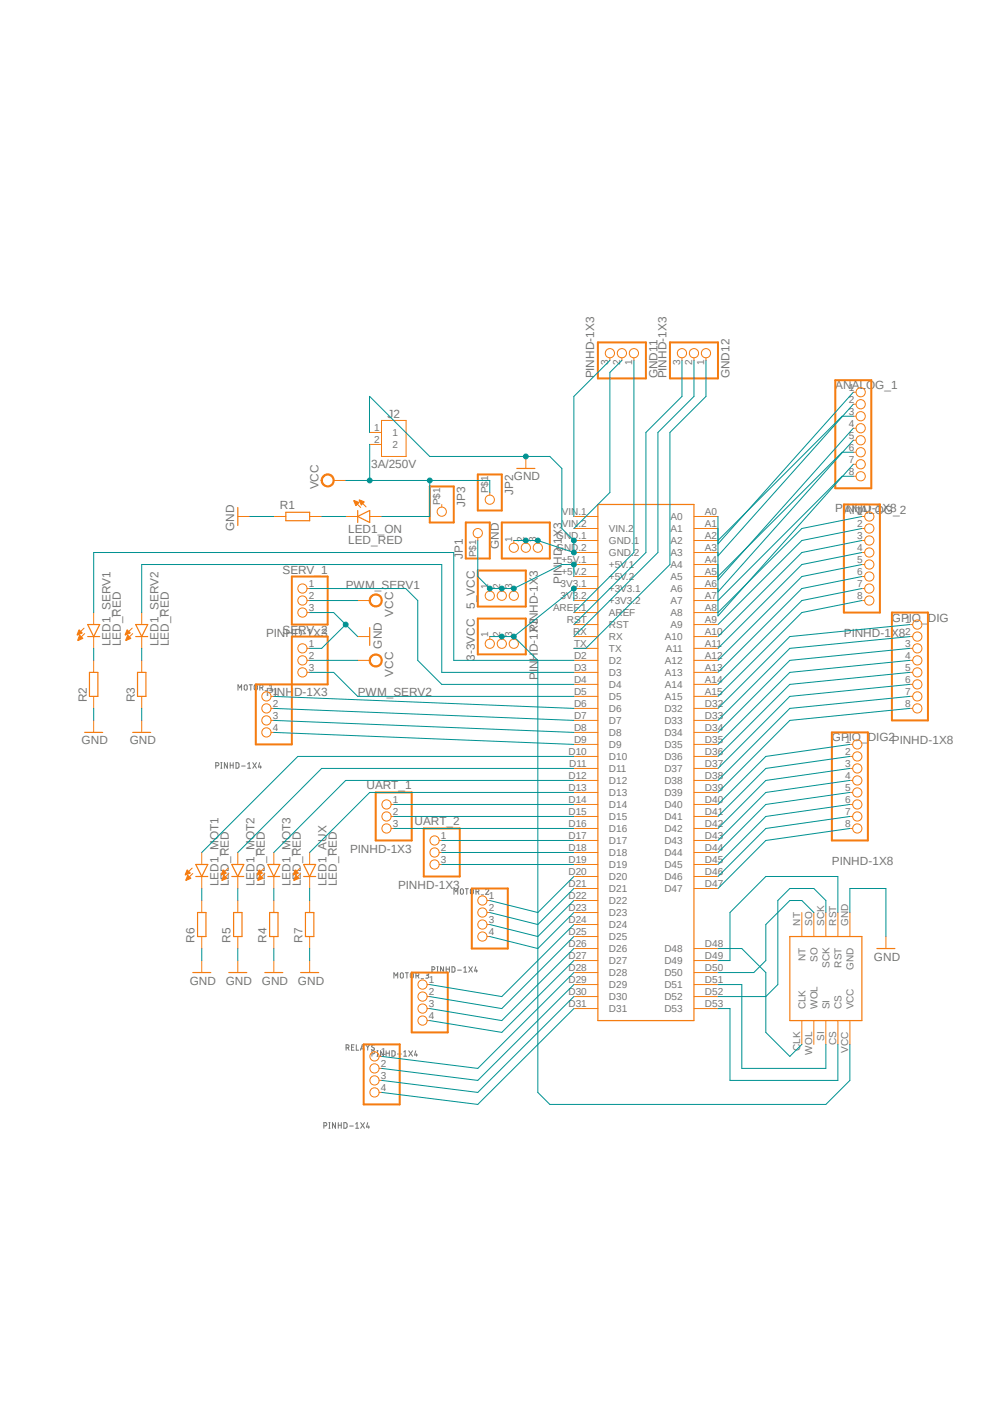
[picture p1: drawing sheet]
<svg xmlns="http://www.w3.org/2000/svg" width="210mm" height="297mm" viewBox="0 0 210 297" stroke-linecap="round" stroke-linejoin="round" font-family="sans-serif">
<path d="M15.7 66.2l186.9 173.1M202.6 66.2l-186.9 173.1" fill="none" stroke="#fff" stroke-width=".21"/>
<g fill="none" stroke="#757575" stroke-width=".21">
<path d="M50.3 146v-1.1l.4 .6 .4-.6v1.1M51.7 145l.3-.1 .2 .1v.8a.31 .31 0 0 1-.3 .2 .31 .31 0 0 1-.3-.3zM52.7 144.9h.7M53 144.9v1.1M53.8 145l.3-.1 .3 .1v.8a.34 .34 0 0 1-.4 .2 .34 .34 0 0 1-.2-.3zM54.9 145.5h.4a.32 .32 0 0 0 .3-.3 .32 .32 0 0 0-.3-.3h-.4v1.1M55.4 145.5l.2 .5M56 146.1h.6M57 145.1l.4-.2v1.1M57 146h.7M45.6 162h.4a.34 .34 0 0 0 .3-.3 .34 .34 0 0 0-.3-.4h-.4v1.2M46.7 161.3h.2"/>
<path d="M46.7 162.5h.2M46.8 161.3v1.2M48.1 161.3v1.2l-.6-1.2v1.2M48.7 161.3v1.2M48.7 161.9h.6M49.3 161.3v1.2M49.9 161.3l.6 .2v.7l-.1 .3h-.5zM51.1 162.1h.8M52.4 162.5h.6M52.4 161.6l.3-.3v1.2M53.5 161.3l.7 1.2M54.2 161.3l-.7 1.2"/>
<path d="M54.9 161.3l-.2 1h.6M55.1 162v.5M96 189.2v-1.2l.4 .6 .4-.6v1.2M97.5 188a.34 .34 0 0 1 .5 .3v.5a.32 .32 0 0 1-.3 .4 .32 .32 0 0 1-.3-.4zM98.4 188h.7M98.7 188v1.2M99.7 188a.32 .32 0 0 1 .4 .3v.5a.32 .32 0 0 1-.3 .4 .32 .32 0 0 1-.3-.4zM100.7 188.6h.4a.31 .31 0 0 0 .2-.3 .31 .31 0 0 0-.3-.3h-.3v1.2M101 188.6l.3 .6M101.8 189.3h.5M102.7 188.3l.4-.3 .2 .2v.2l-.6 .8h.7M83.3 206.9v-1.1l.4 .6 .4-.6v1.1"/>
<path d="M84.8 205.8h.3l.2 .3v.7l-.3 .1-.3-.3v-.5zM85.7 205.8h.7M86.1 205.8v1.1M87 205.8h.3l.1 .3v.7l-.3 .1-.3-.3v-.5zM88 206.4h.5l.1-.3-.1-.3h-.5v1.1M88.3 206.4l.3 .5M89.1 207.1h.5M90 205.8l.7 .2-.1 .2-.4 .1M90.3 206.3a.32 .32 0 0 1 .4 .3 .32 .32 0 0 1-.4 .3h-.3M91.4 205.1h.3a.32 .32 0 0 0 .3-.3 .32 .32 0 0 0-.3-.3h-.3v1.2M92.4 204.5h.3M92.4 205.7h.3"/>
<path d="M92.5 204.5v1.2M93.8 204.5v1.2l-.6-1.2v1.2M94.4 204.5v1.2M94.4 205h.6M95 204.5v1.2M95.6 204.5l.6 .2-.1 .9-.5 .1zM96.8 205.2h.8M98.1 205.7h.6M98.1 204.8l.3-.3v1.2M99.1 204.5l.8 1.2M99.9 204.5l-.8 1.2M100.6 204.5l-.2 .9h.6"/>
<path d="M100.8 205.1v.6M68.5 238.2l.5-.1 .1-.3-.1-.3h-.5v1.2M69.6 237.5h.2M69.6 238.7h.2M69.7 237.5v1.2M71 237.5v1.2l-.7-1.2v1.2M71.5 237.5v1.2M71.5 238h.7M72.2 237.5v1.2M72.7 237.5l.7 .2v.6l-.2 .3-.5 .1zM73.2 221.7h.3a.32 .32 0 0 0 .3-.4 .32 .32 0 0 0-.3-.3h-.3v1.2M73.6 221.7l.2 .5"/>
<path d="M74 238.2h.7M74.3 221.5h.5M74.9 221h-.6v1.2h.6M75.2 238.7h.7M75.2 237.8l.3-.3v1.2M75.4 221v1.2h.5M76.2 222.2l.4-1.2 .4 1.2M76.3 237.5l.8 1.2M76.3 221.9h.6M77.1 237.5l-.8 1.2M77.4 221l.4 .6M77.8 237.5l-.3 .9h.6"/>
<path d="M77.8 221.6v.6M78 238.2v.5M78.1 221l-.3 .6M78.7 222.9h.4a.31 .31 0 0 0 .2-.4 .31 .31 0 0 0-.3-.2h-.3v1.1M79.1 221.1l-.4-.1-.1 .3 .6 .5v.2l-.3 .2-.4-.2M79.7 222.3h.3M79.7 223.4h.3M79.8 222.3v1.1M81.1 222.3v1.1l-.6-1.1v1.1M81.7 222.3v1.1M81.7 222.8h.6M82.3 222.3v1.1"/>
<path d="M82.9 222.3l.6 .1 .1 .7-.2 .3h-.5zM84.1 223h.8M85.4 223.4h.6M85.4 222.5l.3-.2v1.1M86.4 222.3l.8 1.1M87.2 222.3l-.8 1.1M87.9 222.3l-.2 .9h.6M88.1 222.9v.5"/>
</g>
<g fill="none" stroke="#f57c10" stroke-width=".21">
<path d="M73.1 109.3h2.5M74.9 106l1.4 1.4M76 105.8l1.4 1.4M78.2 109.3h2.5M121.4 109.3h5M121.4 111.8h5M121.4 114.3h5M121.4 116.9h5M121.4 119.4h5M146.8 109.3h5M146.8 111.8h5M146.8 114.3h5"/>
<path d="M146.8 116.9h5M146.8 119.4h5M121.4 122h5M121.4 124.5h5M121.4 127h5M121.4 129.6h5M121.4 132.1h5M121.4 134.7h5M121.4 137.2h5M121.4 139.7h5M146.8 122h5M146.8 124.5h5"/>
<path d="M146.8 127h5M146.8 129.6h5M146.8 132.1h5M146.8 134.7h5M146.8 137.2h5M146.8 139.7h5M121.4 142.2h5M121.4 144.8h5M121.4 147.3h5M121.4 149.9h5M121.4 152.4h5M121.4 154.9h5"/>
<path d="M121.4 157.5h5M146.8 142.2h5M146.8 144.8h5M146.8 147.3h5M146.8 149.9h5M146.8 152.4h5M146.8 154.9h5M146.8 157.5h5M121.4 160h5M121.4 162.6h5M121.4 165.1h5M121.4 167.6h5"/>
<path d="M121.4 170.2h5M121.4 172.7h5M121.4 175.3h5M121.4 177.8h5M146.8 160h5M146.8 162.6h5M146.8 165.1h5M146.8 167.6h5M146.8 170.2h5M146.8 172.7h5M146.8 175.3h5M146.8 177.8h5"/>
<path d="M121.4 180.3h5M121.4 182.9h5M121.4 185.4h5M121.4 188h5M121.4 190.5h5M121.4 193h5M121.4 195.6h5M121.4 198.1h5M146.8 180.3h5M146.8 182.9h5M146.8 185.4h5M146.8 188h5"/>
<path d="M169.6 193v5.1M172.1 193v5.1M174.7 193v5.1M177.2 193v5.1M179.7 193v5.1M121.4 200.7h5M121.4 203.2h5M121.4 205.7h5M121.4 208.3h5M121.4 210.8h5M121.4 213.4h5M146.8 200.7h5"/>
<path d="M146.8 203.2h5M146.8 205.7h5M146.8 208.3h5M146.8 210.8h5M146.8 213.4h5M169.6 215.9v5M172.1 215.9v5M174.7 215.9v5M177.2 215.9v5M179.7 215.9v5"/>
</g>
<path d="M75.6 109.3l2.6-1.3v2.5zM75.6 108v2.5M126.4 106.7h20.4v109.2h-20.4zM167 198.1h15.3v17.8h-15.3z" fill="none" stroke="#f57c10" stroke-width=".25"/>
<path d="M75.9 105.8l1.1 .4-.6 .6z" fill-rule="evenodd" fill="#f57c10"/>
<path d="M75.9 105.8l1.1 .4-.6 .6z" fill="none" stroke="#f57c10" stroke-width=".21"/>
<path d="M74.8 105.9l1.1 .4-.6 .7z" fill-rule="evenodd" fill="#f57c10"/>
<path d="M111.2 96.6v2.5M57.9 109.3h2.6M65.5 109.3h2.5M74.8 105.9l1.1 .4-.6 .7zM187.4 198.1v2.6" fill="none" stroke="#f57c10" stroke-width=".21"/>
<path d="M109.3 99.1h3.8M60.5 108.4h5v1.8h-5zM185.5 200.7h3.8" fill="none" stroke="#f57c10" stroke-width=".25"/>
<path d="M68.2 100.8a1.39 1.39 0 0 1 2.3 .1 1.39 1.39 0 0 1-.8 2.1 1.39 1.39 0 0 1-1.8-1.4h.3a1.15 1.15 0 0 1 1.5-1.1 1.15 1.15 0 0 1 .4 1.9 1.15 1.15 0 0 1-1.9-.4v-.4h-.3z" fill-rule="evenodd" fill="#f57c10"/>
<g fill="none" stroke="#f57c10" stroke-width=".21">
<path d="M68.2 100.8a1.39 1.39 0 0 1 2.3 .1 1.39 1.39 0 0 1-.8 2.1 1.39 1.39 0 0 1-1.8-1.4h.3a1.15 1.15 0 0 1 1.5-1.1 1.15 1.15 0 0 1 .4 1.9 1.15 1.15 0 0 1-1.9-.4v-.4h-.3zM70.6 101.6h2.5M57.3 147.3h.6M57.3 149.9h.6M57.3 152.4h.6M57.3 154.9h.6M103 190.5h.6M103 193h.6M103 195.6h.6M103 198.1h.6M90.3 208.3h.6M90.3 210.8h.6"/>
<path d="M90.3 213.4h.6M90.3 215.9h.6"/>
<circle cx="56.3" cy="149.9" r=".98"/>
<circle cx="56.3" cy="147.3" r=".98"/>
<circle cx="56.3" cy="152.4" r=".98"/>
<circle cx="56.3" cy="154.9" r=".98"/>
<circle cx="102" cy="195.6" r=".98"/>
<circle cx="102" cy="190.5" r=".98"/>
<circle cx="102" cy="198.1" r=".98"/>
<circle cx="102" cy="193" r=".98"/>
<circle cx="89.4" cy="210.8" r=".98"/>
<circle cx="89.4" cy="215.9" r=".98"/>
<circle cx="89.4" cy="208.3" r=".98"/>
<circle cx="89.4" cy="213.4" r=".98"/>
</g>
<path d="M54.1 144.8h7.6v12.7h-7.6zM99.8 188h7.6v12.7h-7.6zM87.1 205.7h7.6v12.7h-7.6z" fill="none" stroke="#f57c10" stroke-width=".42"/>
<path d="M78.4 126.1a1.4 1.4 0 0 1 2.2 .2 1.4 1.4 0 0 1-.7 2.1 1.4 1.4 0 0 1-1.8-1.4h.2a1.15 1.15 0 0 1 1.6-1.1 1.15 1.15 0 0 1 .4 1.9 1.15 1.15 0 0 1-1.9-.4l-.1-.4h-.2z" fill-rule="evenodd" fill="#f57c10"/>
<path d="M50.3 109.3h2.5M17.8 132.9l-1.4 1.4M17.9 134l-1.4 1.4M19.8 129.6v2.5M19.8 134.7v2.5M75.6 127h2.6M75.6 134.7h2.6M78.4 126.1a1.4 1.4 0 0 1 2.2 .2 1.4 1.4 0 0 1-.7 2.1 1.4 1.4 0 0 1-1.8-1.4h.2a1.15 1.15 0 0 1 1.6-1.1 1.15 1.15 0 0 1 .4 1.9 1.15 1.15 0 0 1-1.9-.4l-.1-.4h-.2z" fill="none" stroke="#f57c10" stroke-width=".21"/>
<path d="M50.3 107.4v3.8M18.5 132.1h2.6l-1.3 2.6zM18.5 134.7h2.6M78.2 132.8v3.7" fill="none" stroke="#f57c10" stroke-width=".25"/>
<path d="M16.7 133.2l.7 .7-1 .5z" fill-rule="evenodd" fill="#f57c10"/>
<path d="M16.7 133.2l.7 .7-1 .5z" fill="none" stroke="#f57c10" stroke-width=".21"/>
<path d="M16.8 134.4l.7 .6-1 .5z" fill-rule="evenodd" fill="#f57c10"/>
<path d="M16.8 134.4l.7 .6-1 .5zM19.8 139.7v2.5M27.9 132.9l-1.4 1.4M28.1 134l-1.4 1.4M30 129.6v2.5M30 134.7v2.5M19.8 147.3v2.6M19.8 152.4v2.5" fill="none" stroke="#f57c10" stroke-width=".21"/>
<path d="M28.7 132.1h2.5l-1.2 2.6zM28.7 134.7h2.5M17.9 154.9h3.8M18.9 142.2h1.8v5.1h-1.8z" fill="none" stroke="#f57c10" stroke-width=".25"/>
<path d="M26.9 133.2l.7 .7-1.1 .5z" fill-rule="evenodd" fill="#f57c10"/>
<path d="M26.9 133.2l.7 .7-1.1 .5z" fill="none" stroke="#f57c10" stroke-width=".21"/>
<path d="M27 134.4l.7 .6-1.1 .5z" fill-rule="evenodd" fill="#f57c10"/>
<path d="M27 134.4l.7 .6-1.1 .5zM30 139.7v2.5M30 147.3v2.6M30 152.4v2.5M55.9 183.6l-1.4 1.4M56 184.8l-1.4 1.4M57.9 180.3v2.6M57.9 185.4v2.6" fill="none" stroke="#f57c10" stroke-width=".21"/>
<path d="M28.1 154.9h3.8M29.1 142.2h1.8v5.1h-1.8zM56.6 182.9h2.6l-1.3 2.5zM56.6 185.4h2.6" fill="none" stroke="#f57c10" stroke-width=".25"/>
<path d="M54.8 184l.7 .7-1.1 .4v-.1z" fill-rule="evenodd" fill="#f57c10"/>
<path d="M54.8 184l.7 .7-1.1 .4v-.1z" fill="none" stroke="#f57c10" stroke-width=".21"/>
<path d="M54.9 185.2l.7 .6-1 .5-.1-.1z" fill-rule="evenodd" fill="#f57c10"/>
<path d="M48.3 183.6l-1.4 1.4M48.4 184.8l-1.4 1.4M50.3 180.3v2.6M50.3 185.4v2.6M54.9 185.2l.7 .6-1 .5-.1-.1zM57.9 190.5v2.5M57.9 198.1v2.6M57.9 203.2v2.5" fill="none" stroke="#f57c10" stroke-width=".21"/>
<path d="M49 182.9h2.6l-1.3 2.5zM49 185.4h2.6M57 193h1.8v5.1h-1.8zM56 205.7h3.8" fill="none" stroke="#f57c10" stroke-width=".25"/>
<path d="M47.2 184l.7 .7-1.1 .4z" fill-rule="evenodd" fill="#f57c10"/>
<path d="M47.2 184l.7 .7-1.1 .4z" fill="none" stroke="#f57c10" stroke-width=".21"/>
<path d="M47.3 185.2l.7 .6-1.1 .5z" fill-rule="evenodd" fill="#f57c10"/>
<path d="M40.6 183.6l-1.4 1.4M40.8 184.8l-1.4 1.4M42.7 180.3v2.6M42.7 185.4v2.6M47.3 185.2l.7 .6-1.1 .5zM50.3 190.5v2.5M50.3 198.1v2.6M50.3 203.2v2.5" fill="none" stroke="#f57c10" stroke-width=".21"/>
<path d="M41.4 182.9h2.5l-1.2 2.5zM41.4 185.4h2.5M49.4 193h1.8v5.1h-1.8zM48.4 205.7h3.8" fill="none" stroke="#f57c10" stroke-width=".25"/>
<path d="M39.6 184l.7 .7-1.1 .4z" fill-rule="evenodd" fill="#f57c10"/>
<path d="M39.6 184l.7 .7-1.1 .4z" fill="none" stroke="#f57c10" stroke-width=".21"/>
<path d="M39.7 185.2l.7 .6-1.1 .5z" fill-rule="evenodd" fill="#f57c10"/>
<path d="M39.7 185.2l.7 .6-1.1 .5zM42.7 190.5v2.5M42.7 198.1v2.6M63.5 183.6l-1.4 1.4M63.6 184.8l-1.4 1.4M65.5 180.3v2.6M65.5 185.4v2.6M42.7 203.2v2.5" fill="none" stroke="#f57c10" stroke-width=".21"/>
<path d="M41.8 193h1.8v5.1h-1.8zM64.2 182.9h2.6l-1.3 2.5zM64.2 185.4h2.6M40.8 205.7h3.8" fill="none" stroke="#f57c10" stroke-width=".25"/>
<path d="M62.4 184l.7 .7-1 .4-.1-.1z" fill-rule="evenodd" fill="#f57c10"/>
<path d="M62.4 184l.7 .7-1 .4-.1-.1z" fill="none" stroke="#f57c10" stroke-width=".21"/>
<path d="M62.6 185.2l.6 .6-1 .5-.1-.1z" fill-rule="evenodd" fill="#f57c10"/>
<g fill="none" stroke="#f57c10" stroke-width=".21">
<path d="M64.9 124.5h.6M64.9 127h.6M64.9 129.6h.6M64.9 137.2h.6M64.9 139.7h.6M64.9 142.2h.6M62.6 185.2l.6 .6-1 .5-.1-.1zM65.5 190.5v2.5M65.5 198.1v2.6M65.5 203.2v2.5M80.2 223.5h.5M80.2 226h.5"/>
<path d="M80.2 228.6h.5M80.2 231.1h.5"/>
<circle cx="64" cy="129.6" r=".98"/>
<circle cx="64" cy="137.2" r=".98"/>
<circle cx="64" cy="124.5" r=".98"/>
<circle cx="64" cy="139.7" r=".98"/>
<circle cx="64" cy="127" r=".98"/>
<circle cx="64" cy="142.2" r=".98"/>
<circle cx="79.2" cy="228.6" r=".98"/>
<circle cx="79.2" cy="223.5" r=".98"/>
<circle cx="79.2" cy="226" r=".98"/>
<circle cx="79.2" cy="231.1" r=".98"/>
</g>
<path d="M64.6 193h1.8v5.1h-1.8zM63.6 205.7h3.8" fill="none" stroke="#f57c10" stroke-width=".25"/>
<path d="M61.7 122h7.6v10.1h-7.6zM61.7 134.7h7.6v10.1h-7.6zM76.9 220.9h7.6v12.7h-7.6z" fill="none" stroke="#f57c10" stroke-width=".42"/>
<path d="M78.4 138.8a1.4 1.4 0 0 1 2.2 .2 1.4 1.4 0 0 1-.8 2.1 1.4 1.4 0 0 1-1.7-1.4h.2a1.15 1.15 0 0 1 1.6-1.1 1.15 1.15 0 0 1 .4 1.9 1.15 1.15 0 0 1-1.9-.4l-.1-.4h-.2z" fill-rule="evenodd" fill="#f57c10"/>
<g fill="none" stroke="#f57c10" stroke-width=".21">
<path d="M129 75.7v.5M131.5 75.7v.5M134.1 75.7v.5M144.2 75.7v.5M146.8 75.7v.5M149.3 75.7v.5M78.1 91.5h2.6M78.1 94h2.6M80.7 88.9h5.2v7.7h-5.2zM180.5 83h.5M180.5 85.5h.5M180.5 88.1h.5"/>
<path d="M180.5 90.6h.5M180.5 93.1h.5M180.5 95.7h.5M180.5 98.2h.5M93.4 106.7v.6M101 113.8v.5M103.6 104.2v.5M108.7 114.3v.6M111.2 114.3v.6M113.7 114.3v.6M180.5 100.8h.5M182.3 109.3h.5"/>
<path d="M182.3 111.8h.5M182.3 114.3h.5M182.3 116.9h.5M182.3 119.4h.5M75.6 139.7h2.6M78.4 138.8a1.4 1.4 0 0 1 2.2 .2 1.4 1.4 0 0 1-.8 2.1 1.4 1.4 0 0 1-1.7-1.4h.2a1.15 1.15 0 0 1 1.6-1.1 1.15 1.15 0 0 1 .4 1.9 1.15 1.15 0 0 1-1.9-.4l-.1-.4h-.2zM103.6 124.5v.6M103.6 134.7v.5M106.1 124.5v.6M106.1 134.7v.5M108.7 124.5v.6M108.7 134.7v.5"/>
<path d="M182.3 122h.5M182.3 124.5h.5M182.3 127h.5M192.4 139.7h.6M192.4 132.1h.6M192.4 134.7h.6M192.4 137.2h.6M179.7 157.5h.6M192.4 142.2h.6M192.4 144.8h.6M192.4 147.3h.6M192.4 149.9h.6"/>
<path d="M82.7 170.2h.6M82.7 172.7h.6M82.7 175.3h.6M92.9 177.8h.5M179.7 160h.6M179.7 162.6h.6M179.7 165.1h.6M179.7 167.6h.6M179.7 170.2h.6M179.7 172.7h.6M179.7 175.3h.6M92.9 180.3h.5"/>
<path d="M92.9 182.9h.5"/>
<circle cx="129" cy="74.7" r=".98"/>
<circle cx="131.5" cy="74.7" r=".98"/>
<circle cx="134.1" cy="74.7" r=".98"/>
<circle cx="144.2" cy="74.7" r=".98"/>
<circle cx="146.8" cy="74.7" r=".98"/>
<circle cx="149.3" cy="74.7" r=".98"/>
<circle cx="182" cy="83" r=".98"/>
<circle cx="182" cy="93.1" r=".98"/>
<circle cx="182" cy="95.7" r=".98"/>
<circle cx="182" cy="85.5" r=".98"/>
<circle cx="182" cy="88.1" r=".98"/>
<circle cx="182" cy="90.6" r=".98"/>
<circle cx="182" cy="98.2" r=".98"/>
<circle cx="93.4" cy="108.2" r=".98"/>
<circle cx="101" cy="112.8" r=".98"/>
<circle cx="103.6" cy="105.7" r=".98"/>
<circle cx="108.7" cy="115.9" r=".98"/>
<circle cx="111.2" cy="115.9" r=".98"/>
<circle cx="113.7" cy="115.9" r=".98"/>
<circle cx="182" cy="100.8" r=".98"/>
<circle cx="183.9" cy="114.3" r=".98"/>
<circle cx="183.9" cy="109.3" r=".98"/>
<circle cx="183.9" cy="116.9" r=".98"/>
<circle cx="183.9" cy="119.4" r=".98"/>
<circle cx="183.9" cy="111.8" r=".98"/>
<circle cx="103.6" cy="126" r=".98"/>
<circle cx="103.6" cy="136.2" r=".98"/>
<circle cx="106.1" cy="136.2" r=".98"/>
<circle cx="106.1" cy="126" r=".98"/>
<circle cx="108.7" cy="136.2" r=".98"/>
<circle cx="108.7" cy="126" r=".98"/>
<circle cx="183.9" cy="127" r=".98"/>
<circle cx="183.9" cy="124.5" r=".98"/>
<circle cx="183.9" cy="122" r=".98"/>
<circle cx="194" cy="139.7" r=".98"/>
<circle cx="194" cy="132.1" r=".98"/>
<circle cx="194" cy="137.2" r=".98"/>
<circle cx="194" cy="134.7" r=".98"/>
<circle cx="181.3" cy="157.5" r=".98"/>
<circle cx="194" cy="142.2" r=".98"/>
<circle cx="194" cy="144.8" r=".98"/>
<circle cx="194" cy="149.9" r=".98"/>
<circle cx="194" cy="147.3" r=".98"/>
<circle cx="81.7" cy="170.2" r=".98"/>
<circle cx="81.7" cy="175.3" r=".98"/>
<circle cx="81.7" cy="172.7" r=".98"/>
<circle cx="91.9" cy="177.8" r=".98"/>
<circle cx="181.3" cy="172.7" r=".98"/>
<circle cx="181.3" cy="175.3" r=".98"/>
<circle cx="181.3" cy="162.6" r=".98"/>
<circle cx="181.3" cy="165.1" r=".98"/>
<circle cx="181.3" cy="167.6" r=".98"/>
<circle cx="181.3" cy="160" r=".98"/>
<circle cx="181.3" cy="170.2" r=".98"/>
<circle cx="91.9" cy="180.3" r=".98"/>
<circle cx="91.9" cy="182.9" r=".98"/>
</g>
<g fill="none" stroke="#f57c10" stroke-width=".42">
<path d="M126.4 72.4h10.2v7.7h-10.2zM141.7 72.4h10.1v7.7h-10.1zM176.7 80.4h7.6v22.9h-7.6zM90.9 102.9h5.1v7.6h-5.1zM98.5 110.5h5.1v7.7h-5.1zM101 100.4h5.1v7.6h-5.1zM106.1 110.5h10.2v7.7h-10.2zM178.5 106.7h7.6v22.9h-7.6zM101 120.7h10.2v7.6h-10.2zM101 130.9h10.2v7.5h-10.2zM188.6 129.6h7.7v22.8h-7.7zM175.9 154.9h7.7v22.9h-7.7z"/>
<path d="M79.5 167.6h7.6v10.2h-7.6zM89.6 175.3h7.6v10.1h-7.6z"/>
</g>
<path d="M90.9 96.6h25.4l2.5 2.5v12.7l2.6 2.5M179.7 193v-5h7.7v10.1M151.8 208.3h5.1v17.7h17.8v-5.1M151.8 213.4h2.6v15.2h22.8v-7.7" fill="none" stroke="#009292" stroke-width=".21"/>
<circle cx="111.2" cy="96.6" r=".51" fill="#009292"/>
<g fill="none" stroke="#009292" stroke-width=".21">
<path d="M78.1 91.5l.1-7.6 12.7 12.7M111.2 114.3h2.5l7.7 2.6"/>
<circle cx="111.2" cy="96.6" r=".51"/>
</g>
<circle cx="113.7" cy="114.3" r=".51" fill="#009292"/>
<g fill="none" stroke="#009292" stroke-width=".21">
<path d="M108.7 114.3h2.5"/>
<circle cx="113.7" cy="114.3" r=".51"/>
</g>
<circle cx="111.2" cy="114.3" r=".51" fill="#009292"/>
<g fill="none" stroke="#009292" stroke-width=".21">
<path d="M121.4 114.3v2.6"/>
<circle cx="111.2" cy="114.3" r=".51"/>
</g>
<circle cx="121.4" cy="116.9" r=".51" fill="#009292"/>
<circle cx="121.4" cy="116.9" r=".51" fill="none" stroke="#009292" stroke-width=".21"/>
<circle cx="121.4" cy="114.3" r=".51" fill="#009292"/>
<g fill="none" stroke="#009292" stroke-width=".21">
<path d="M52.8 109.3h5.1M65.5 129.6h5.1l5 5.1M73.1 132.1l-5.1 5.1h-2.5M19.8 149.9v2.5M30 149.9v2.5M42.7 200.7v2.5M50.3 200.7v2.5M57.9 200.7v2.5M65.5 200.7v2.5"/>
<circle cx="121.4" cy="114.3" r=".51"/>
</g>
<circle cx="73.1" cy="132.1" r=".51" fill="#009292"/>
<g fill="none" stroke="#009292" stroke-width=".21">
<path d="M73.1 101.6h30.5v2.6M90.9 101.6v7.7h-10.2"/>
<circle cx="73.1" cy="132.1" r=".51"/>
</g>
<circle cx="90.9" cy="101.6" r=".51" fill="#009292"/>
<circle cx="90.9" cy="101.6" r=".51" fill="none" stroke="#009292" stroke-width=".21"/>
<circle cx="78.2" cy="101.6" r=".51" fill="#009292"/>
<g fill="none" stroke="#009292" stroke-width=".21">
<path d="M78.1 94l.1 7.6M68 109.3h5.1M19.8 129.6v-12.7h76.2v22.8h25.4M19.8 137.2v2.5M30 129.6v-10.2h63.4v22.8h28M30 137.2v2.5M65.5 139.7h10.1M65.5 127h10.1M65.5 124.5h20.3l2.5 2.5v12.7l5.1 5.1h28M103.6 124.5h5.1M57.9 147.3l63.5 2.6M57.9 149.9l63.5 2.5"/>
<path d="M57.9 152.4l63.5 2.5M57.9 154.9l63.5 2.6M65.5 142.2h5.1l5 5.1h45.8M121.4 167.6h-43.2l-12.7 12.7M121.4 165.1h-48.3l-15.2 15.2M121.4 162.6h-53.4l-17.7 17.7M121.4 160h-58.4l-20.3 20.3M42.7 188v2.5M50.3 188v2.5M57.9 188v2.5M65.5 188v2.5M121.4 195.6l-15.3 15.2-15.2-2.5"/>
<path d="M121.4 198.1l-15.3 15.3-15.2-2.6M121.4 193l-7.7 7.7-10.1-2.6M121.4 190.5l-7.7 7.6-10.1-2.5M121.4 188l-7.7 7.6-10.1-2.6M121.4 185.4l-7.7 7.6-10.1-2.5M121.4 205.7l-20.4 20.3-20.3-2.5M121.4 208.3l-20.4 20.3-20.3-2.6M121.4 210.8l-20.4 20.3-20.3-2.5M121.4 213.4l-20.4 20.2-20.3-2.5M121.4 200.7l-15.3 15.2-15.2-2.5M121.4 203.2l-15.3 15.2-15.2-2.5"/>
<circle cx="78.2" cy="101.6" r=".51"/>
</g>
<circle cx="106.1" cy="124.5" r=".51" fill="#009292"/>
<g fill="none" stroke="#009292" stroke-width=".21">
<path d="M121.4 119.4h-2.6l-10.1 5.1"/>
<circle cx="106.1" cy="124.5" r=".51"/>
</g>
<circle cx="108.7" cy="124.5" r=".51" fill="#009292"/>
<g fill="none" stroke="#009292" stroke-width=".21">
<path d="M101 122l2.6 2.5"/>
<circle cx="108.7" cy="124.5" r=".51"/>
</g>
<circle cx="103.6" cy="124.5" r=".51" fill="#009292"/>
<g fill="none" stroke="#009292" stroke-width=".21">
<path d="M121.4 119.4v2.6"/>
<circle cx="103.6" cy="124.5" r=".51"/>
</g>
<circle cx="121.4" cy="119.4" r=".51" fill="#009292"/>
<g fill="none" stroke="#009292" stroke-width=".21">
<path d="M101 114.3v7.7M121.4 124.5l-12.7 10.2h-2.6"/>
<circle cx="121.4" cy="119.4" r=".51"/>
</g>
<circle cx="108.7" cy="134.7" r=".51" fill="#009292"/>
<g fill="none" stroke="#009292" stroke-width=".21">
<path d="M103.6 134.7h2.5"/>
<circle cx="108.7" cy="134.7" r=".51"/>
</g>
<circle cx="106.1" cy="134.7" r=".51" fill="#009292"/>
<g fill="none" stroke="#009292" stroke-width=".21">
<path d="M121.4 124.5v2.5"/>
<circle cx="106.1" cy="134.7" r=".51"/>
</g>
<circle cx="121.4" cy="124.5" r=".51" fill="#009292"/>
<g fill="none" stroke="#009292" stroke-width=".21">
<path d="M129 76.2l-7.6 7.7v25.4M131.5 76.2l-2.5 2.6v25.4l-7.6 7.6M134.1 76.2v40.7l-12.7 12.7M144.2 76.2v7.7l-7.6 7.6v25.4l-15.2 15.2M146.8 76.2v7.7l-7.7 7.6v25.4l-17.7 17.8M149.3 76.2v7.7l-7.6 7.6v27.9l-17.8 17.8h-2.5M180.5 83l-28.7 32.1M180.5 98.2l-28.7 32.1v-21M180.5 85.5l-28.7 32.1M180.5 88.1h-2.4l-26.3 26.2M180.5 90.6l-28.7 32.1M180.5 93.1l-28.7 32.1"/>
<path d="M180.5 95.7h-2.4l-26.3 26.3M180.5 100.8h-2.4l-26.3 26.2M182.3 109.3l-12.7 2.5-17.8 17.8M182.3 111.8l-12.7 2.5-17.8 17.8M182.3 114.3l-12.7 2.6-17.8 17.8M182.3 116.9l-12.7 2.5-17.8 17.8M182.3 119.4l-12.7 2.6-17.8 17.7M108.7 134.7l5 5v91.4l2.6 2.5h58.4l5-5v-7.7M182.3 122l-12.7 2.5-17.8 17.7M182.3 124.5l-12.7 2.5-17.8 17.8M182.3 127l-12.7 2.6-17.8 17.7M192.4 132.1l-25.4 2.6-15.2 15.2"/>
<path d="M192.4 134.7l-25.4 2.5-15.2 15.2M192.4 137.2l-25.4 2.5-15.2 15.2M192.4 139.7l-25.4 2.5-15.2 15.3M179.7 157.5l-17.7 2.5-10.2 10.2M192.4 142.2l-25.4 2.6-15.2 15.2M192.4 144.8l-25.4 2.5-15.2 15.3M192.4 147.3l-25.4 2.6-15.2 15.2M192.4 149.9l-25.4 2.5-15.2 15.2M83.3 170.2h38.1M83.3 172.7h38.1M83.3 175.3h38.1M93.4 177.8h28"/>
<path d="M179.7 160l-17.7 2.6-10.2 10.1M179.7 162.6l-17.7 2.5-10.2 10.2M179.7 165.1l-17.7 2.5-10.2 10.2M179.7 167.6l-17.7 2.6-10.2 10.1M179.7 170.2l-17.7 2.5-10.2 10.2M179.7 172.7l-17.7 2.6-10.2 10.1M179.7 175.3l-17.7 2.5-10.2 10.2M93.4 180.3h28M93.4 182.9h28M172.1 193l-2.5-2.5h-2.6l-5 5.1v7.6l-2.6 2.5h-7.6M174.7 193v-2.5l-2.6-2.5h-5.1l-2.5 2.5v17.8l-2.5 2.5h-10.2M177.2 193v-7.6h-15.2l-7.6 7.6v10.2h-2.6"/>
<path d="M151.8 200.7h5.1l5.1 5v12.7l5 5.1 2.6-2.6"/>
<circle cx="121.4" cy="124.5" r=".51"/>
</g>
<g font-size="2.5" fill="#757575">
<text x="125.7" y="80.1" transform="rotate(-90 125.7 80.1)">PINHD-1X3</text>
<text x="139" y="80.1" transform="rotate(-90 139 80.1)">GND11</text>
<text x="140.9" y="80.1" transform="rotate(-90 140.9 80.1)">PINHD-1X3</text>
<text x="154.3" y="80.1" transform="rotate(-90 154.3 80.1)">GND12</text>
<text x="176.7" y="82.3">ANALOG_1</text>
<text x="82" y="88.4">J2</text>
<text x="78.5" y="98.9">3A/250V</text>
<text x="108.7" y="101.6">GND</text>
<text x="59.2" y="107.7">R1</text>
<text x="67.4" y="103.5" transform="rotate(-90 67.4 103.5)">VCC</text>
<text x="98.4" y="107.2" transform="rotate(-90 98.4 107.2)">JP3</text>
<text x="108.5" y="104.7" transform="rotate(-90 108.5 104.7)">JP2</text>
<text x="49.5" y="112.3" transform="rotate(-90 49.5 112.3)">GND</text>
<text x="73.6" y="112.8">LED1_ON</text>
<text x="176.7" y="108.4">PINHD-1X8</text>
<text x="178.5" y="108.6">ANALOG_2</text>
<text x="73.6" y="115">LED_RED</text>
<text x="97.9" y="118.2" transform="rotate(-90 97.9 118.2)">JP1</text>
<text x="105.5" y="116.1" transform="rotate(-90 105.5 116.1)">GND</text>
<text x="59.8" y="121.3">SERV_1</text>
<text x="73.1" y="124.5">PWM_SERV1</text>
<text x="118.8" y="123.6" transform="rotate(-90 118.8 123.6)">PINHD-1X3</text>
<text x="83.1" y="130.4" transform="rotate(-90 83.1 130.4)">VCC</text>
<text x="100.4" y="128.8" transform="rotate(-90 100.4 128.8)">5_VCC</text>
<text x="188.6" y="131.5">GPIO_DIG</text>
<text x="23.4" y="136.7" transform="rotate(-90 23.4 136.7)">LED1_SERV1</text>
<text x="25.5" y="136.7" transform="rotate(-90 25.5 136.7)">LED_RED</text>
<text x="33.5" y="136.7" transform="rotate(-90 33.5 136.7)">LED1_SERV2</text>
<text x="35.7" y="136.7" transform="rotate(-90 35.7 136.7)">LED_RED</text>
<text x="56.3" y="134.7">PINHD-1X3</text>
<text x="59.8" y="134">SERV_2</text>
<text x="80.7" y="137.2" transform="rotate(-90 80.7 137.2)">GND</text>
<text x="178.5" y="134.7">PINHD-1X8</text>
<text x="83.1" y="143.1" transform="rotate(-90 83.1 143.1)">VCC</text>
<text x="100.4" y="139.8" transform="rotate(-90 100.4 139.8)">3-3VCC</text>
<text x="113.8" y="143.9" transform="rotate(-90 113.8 143.9)">PINHD-1X3</text>
<text x="18.3" y="148.6" transform="rotate(-90 18.3 148.6)">R2</text>
<text x="28.5" y="148.6" transform="rotate(-90 28.5 148.6)">R3</text>
<text x="56.3" y="147.3">PINHD-1X3</text>
<text x="75.7" y="147.3">PWM_SERV2</text>
<text x="17.3" y="157.5">GND</text>
<text x="27.4" y="157.5">GND</text>
<text x="175.9" y="156.8">GPIO_DIG2</text>
<text x="188.6" y="157.5">PINHD-1X8</text>
<text x="77.5" y="167">UART_1</text>
<text x="87.7" y="174.6">UART_2</text>
<text x="74" y="180.3">PINHD-1X3</text>
<text x="175.9" y="182.9">PINHD-1X8</text>
<text x="46.2" y="187.5" transform="rotate(-90 46.2 187.5)">LED1_MOT1</text>
<text x="48.4" y="187.5" transform="rotate(-90 48.4 187.5)">LED_RED</text>
<text x="53.8" y="187.5" transform="rotate(-90 53.8 187.5)">LED1_MOT2</text>
<text x="56" y="187.5" transform="rotate(-90 56 187.5)">LED_RED</text>
<text x="61.5" y="187.5" transform="rotate(-90 61.5 187.5)">LED1_MOT3</text>
<text x="63.6" y="187.5" transform="rotate(-90 63.6 187.5)">LED_RED</text>
<text x="69" y="187.5" transform="rotate(-90 69 187.5)">LED1_AUX</text>
<text x="71.2" y="187.5" transform="rotate(-90 71.2 187.5)">LED_RED</text>
<text x="84.2" y="188">PINHD-1X3</text>
<text x="41.1" y="199.4" transform="rotate(-90 41.1 199.4)">R6</text>
<text x="48.8" y="199.4" transform="rotate(-90 48.8 199.4)">R5</text>
<text x="56.4" y="199.4" transform="rotate(-90 56.4 199.4)">R4</text>
<text x="64" y="199.4" transform="rotate(-90 64 199.4)">R7</text>
<text x="184.8" y="203.2">GND</text>
<text x="40.1" y="208.3">GND</text>
<text x="47.8" y="208.3">GND</text>
<text x="55.4" y="208.3">GND</text>
<text x="63" y="208.3">GND</text>
</g>
<g font-size="2.1" fill="#757575">
<text x="128.6" y="77.2" transform="rotate(-90 128.6 77.2)">3</text>
<text x="131.1" y="77.2" transform="rotate(-90 131.1 77.2)">2</text>
<text x="133.7" y="77.2" transform="rotate(-90 133.7 77.2)">1</text>
<text x="143.8" y="77.2" transform="rotate(-90 143.8 77.2)">3</text>
<text x="146.4" y="77.2" transform="rotate(-90 146.4 77.2)">2</text>
<text x="148.9" y="77.2" transform="rotate(-90 148.9 77.2)">1</text>
<text x="179.5" y="82.6">1</text>
<text x="179.5" y="85.2">2</text>
<text x="179.5" y="87.7">3</text>
<text x="79.1" y="91.1">1</text>
<text x="79.1" y="93.7">2</text>
<text x="83" y="92.2">1</text>
<text x="83" y="94.8">2</text>
<text x="179.5" y="90.3">4</text>
<text x="179.5" y="92.8">5</text>
<text x="179.5" y="95.3">6</text>
<text x="179.5" y="97.9">7</text>
<text x="179.5" y="100.4">8</text>
<text x="93.1" y="106.9" transform="rotate(-90 93.1 106.9)">P$1</text>
<text x="103.3" y="104.4" transform="rotate(-90 103.3 104.4)">P$1</text>
<text x="117.6" y="114">GND.1</text>
<text x="118.8" y="108.9">VIN.1</text>
<text x="118.8" y="111.4">VIN.2</text>
<text x="128.8" y="112.6">VIN.2</text>
<text x="141.8" y="112.6">A1</text>
<text x="141.8" y="110">A0</text>
<text x="149.1" y="114">A2</text>
<text x="149.1" y="111.4">A1</text>
<text x="149.1" y="108.9">A0</text>
<text x="181.3" y="108.9">1</text>
<text x="181.3" y="111.4">2</text>
<text x="181.3" y="114">3</text>
<text x="100.7" y="117.9" transform="rotate(-90 100.7 117.9)">P$1</text>
<text x="108.3" y="114.6" transform="rotate(-90 108.3 114.6)">1</text>
<text x="110.9" y="114.6" transform="rotate(-90 110.9 114.6)">2</text>
<text x="113.4" y="114.6" transform="rotate(-90 113.4 114.6)">3</text>
<text x="117.6" y="116.5">GND.2</text>
<text x="118.7" y="119">+5V.1</text>
<text x="128.8" y="115.1">GND.1</text>
<text x="128.8" y="117.6">GND.2</text>
<text x="141.8" y="117.6">A3</text>
<text x="141.8" y="115.1">A2</text>
<text x="149.1" y="119">A4</text>
<text x="149.1" y="116.5">A3</text>
<text x="181.3" y="116.5">4</text>
<text x="181.3" y="119">5</text>
<text x="65.3" y="124.1">1</text>
<text x="103.3" y="124.7" transform="rotate(-90 103.3 124.7)">1</text>
<text x="105.8" y="124.7" transform="rotate(-90 105.8 124.7)">2</text>
<text x="108.3" y="124.7" transform="rotate(-90 108.3 124.7)">3</text>
<text x="118.6" y="124.1">3V3.1</text>
<text x="118.7" y="121.6">+5V.2</text>
<text x="128.8" y="120.2">+5V.1</text>
<text x="128.8" y="122.7">+5V.2</text>
<text x="128.8" y="125.3">+3V3.1</text>
<text x="141.8" y="125.3">A6</text>
<text x="141.8" y="122.7">A5</text>
<text x="141.8" y="120.2">A4</text>
<text x="149.1" y="124.1">A6</text>
<text x="149.1" y="121.6">A5</text>
<text x="181.3" y="121.6">6</text>
<text x="181.3" y="124.1">7</text>
<text x="65.3" y="126.7">2</text>
<text x="65.3" y="129.2">3</text>
<text x="117" y="129.2">AREF.1</text>
<text x="118.6" y="126.7">3V3.2</text>
<text x="119.9" y="131.7">RST</text>
<text x="128.8" y="127.8">+3V3.2</text>
<text x="128.8" y="130.3">AREF</text>
<text x="141.8" y="130.3">A8</text>
<text x="141.8" y="127.8">A7</text>
<text x="149.1" y="131.7">A9</text>
<text x="149.1" y="129.2">A8</text>
<text x="149.1" y="126.7">A7</text>
<text x="181.3" y="126.7">8</text>
<text x="191.5" y="131.7">1</text>
<text x="65.3" y="136.8">1</text>
<text x="103.3" y="134.8" transform="rotate(-90 103.3 134.8)">1</text>
<text x="105.8" y="134.8" transform="rotate(-90 105.8 134.8)">2</text>
<text x="108.3" y="134.8" transform="rotate(-90 108.3 134.8)">3</text>
<text x="121.2" y="134.3">RX</text>
<text x="121.4" y="136.8">TX</text>
<text x="128.8" y="132.9">RST</text>
<text x="128.8" y="135.4">RX</text>
<text x="128.8" y="138">TX</text>
<text x="140.6" y="135.4">A10</text>
<text x="140.8" y="138">A11</text>
<text x="141.8" y="132.9">A9</text>
<text x="149.1" y="136.8">A11</text>
<text x="149.1" y="134.3">A10</text>
<text x="191.5" y="134.3">2</text>
<text x="191.5" y="136.8">3</text>
<text x="65.3" y="139.4">2</text>
<text x="65.3" y="141.9">3</text>
<text x="121.4" y="139.4">D2</text>
<text x="121.4" y="141.9">D3</text>
<text x="128.8" y="140.5">D2</text>
<text x="128.8" y="143">D3</text>
<text x="140.6" y="143">A13</text>
<text x="140.6" y="140.5">A12</text>
<text x="149.1" y="141.9">A13</text>
<text x="149.1" y="139.4">A12</text>
<text x="191.5" y="139.4">4</text>
<text x="191.5" y="141.9">5</text>
<text x="57.7" y="147">1</text>
<text x="57.7" y="149.5">2</text>
<text x="121.4" y="144.4">D4</text>
<text x="121.4" y="147">D5</text>
<text x="121.4" y="149.5">D6</text>
<text x="128.8" y="145.5">D4</text>
<text x="128.8" y="148.1">D5</text>
<text x="140.6" y="148.1">A15</text>
<text x="140.6" y="145.5">A14</text>
<text x="149.1" y="149.5">D32</text>
<text x="149.1" y="147">A15</text>
<text x="149.1" y="144.4">A14</text>
<text x="191.5" y="144.4">6</text>
<text x="191.5" y="147">7</text>
<text x="191.5" y="149.5">8</text>
<text x="57.7" y="152.1">3</text>
<text x="57.7" y="154.6">4</text>
<text x="121.4" y="152.1">D7</text>
<text x="121.4" y="154.6">D8</text>
<text x="128.8" y="150.6">D6</text>
<text x="128.8" y="153.2">D7</text>
<text x="128.8" y="155.7">D8</text>
<text x="140.5" y="155.7">D34</text>
<text x="140.5" y="153.2">D33</text>
<text x="140.5" y="150.6">D32</text>
<text x="149.1" y="154.6">D34</text>
<text x="149.1" y="152.1">D33</text>
<text x="120.2" y="159.7">D10</text>
<text x="121.4" y="157.1">D9</text>
<text x="128.8" y="158.2">D9</text>
<text x="128.8" y="160.8">D10</text>
<text x="140.5" y="160.8">D36</text>
<text x="140.5" y="158.2">D35</text>
<text x="149.1" y="159.7">D36</text>
<text x="149.1" y="157.1">D35</text>
<text x="178.8" y="157.1">1</text>
<text x="178.8" y="159.7">2</text>
<text x="120.2" y="164.8">D12</text>
<text x="120.2" y="167.3">D13</text>
<text x="120.4" y="162.2">D11</text>
<text x="128.8" y="163.3">D11</text>
<text x="128.8" y="165.9">D12</text>
<text x="140.5" y="165.9">D38</text>
<text x="140.5" y="163.3">D37</text>
<text x="149.1" y="167.3">D39</text>
<text x="149.1" y="164.8">D38</text>
<text x="149.1" y="162.2">D37</text>
<text x="178.8" y="162.2">3</text>
<text x="178.8" y="164.8">4</text>
<text x="178.8" y="167.3">5</text>
<text x="83.1" y="169.8">1</text>
<text x="83.1" y="172.4">2</text>
<text x="120.2" y="169.8">D14</text>
<text x="120.2" y="172.4">D15</text>
<text x="128.8" y="168.4">D13</text>
<text x="128.8" y="170.9">D14</text>
<text x="128.8" y="173.5">D15</text>
<text x="140.5" y="173.5">D41</text>
<text x="140.5" y="170.9">D40</text>
<text x="140.5" y="168.4">D39</text>
<text x="149.1" y="172.4">D41</text>
<text x="149.1" y="169.8">D40</text>
<text x="178.8" y="169.8">6</text>
<text x="178.8" y="172.4">7</text>
<text x="83.1" y="174.9">3</text>
<text x="93.2" y="177.5">1</text>
<text x="120.2" y="174.9">D16</text>
<text x="120.2" y="177.5">D17</text>
<text x="128.8" y="176">D16</text>
<text x="128.8" y="178.6">D17</text>
<text x="140.5" y="178.6">D43</text>
<text x="140.5" y="176">D42</text>
<text x="149.1" y="177.5">D43</text>
<text x="149.1" y="174.9">D42</text>
<text x="178.8" y="174.9">8</text>
<text x="93.2" y="180">2</text>
<text x="93.2" y="182.5">3</text>
<text x="120.2" y="180">D18</text>
<text x="120.2" y="182.5">D19</text>
<text x="120.2" y="185.1">D20</text>
<text x="128.8" y="181.1">D18</text>
<text x="128.8" y="183.6">D19</text>
<text x="140.5" y="183.6">D45</text>
<text x="140.5" y="181.1">D44</text>
<text x="149.1" y="185.1">D46</text>
<text x="149.1" y="182.5">D45</text>
<text x="149.1" y="180">D44</text>
<text x="103.4" y="190.1">1</text>
<text x="120.2" y="187.6">D21</text>
<text x="120.2" y="190.1">D22</text>
<text x="128.8" y="186.2">D20</text>
<text x="128.8" y="188.7">D21</text>
<text x="128.8" y="191.3">D22</text>
<text x="140.5" y="188.7">D47</text>
<text x="140.5" y="186.2">D46</text>
<text x="149.1" y="187.6">D47</text>
<text x="103.4" y="192.7">2</text>
<text x="103.4" y="195.2">3</text>
<text x="103.4" y="197.7">4</text>
<text x="120.2" y="192.7">D23</text>
<text x="120.2" y="195.2">D24</text>
<text x="120.2" y="197.7">D25</text>
<text x="128.8" y="193.8">D23</text>
<text x="128.8" y="196.3">D24</text>
<text x="169.2" y="195.8" transform="rotate(-90 169.2 195.8)">NT</text>
<text x="171.8" y="195.8" transform="rotate(-90 171.8 195.8)">SO</text>
<text x="174.3" y="195.8" transform="rotate(-90 174.3 195.8)">SCK</text>
<text x="176.9" y="195.8" transform="rotate(-90 176.9 195.8)">RST</text>
<text x="179.4" y="195.8" transform="rotate(-90 179.4 195.8)">GND</text>
<text x="120.2" y="200.3">D26</text>
<text x="120.2" y="202.8">D27</text>
<text x="128.8" y="198.9">D25</text>
<text x="128.8" y="201.4">D26</text>
<text x="128.8" y="204">D27</text>
<text x="140.5" y="204">D49</text>
<text x="140.5" y="201.4">D48</text>
<text x="149.1" y="202.8">D49</text>
<text x="149.1" y="200.3">D48</text>
<text x="170.3" y="203.3" transform="rotate(-90 170.3 203.3)">NT</text>
<text x="172.9" y="203.5" transform="rotate(-90 172.9 203.5)">SO</text>
<text x="90.7" y="207.9">1</text>
<text x="120.2" y="205.4">D28</text>
<text x="120.2" y="207.9">D29</text>
<text x="128.8" y="206.5">D28</text>
<text x="128.8" y="209">D29</text>
<text x="140.5" y="209">D51</text>
<text x="140.5" y="206.5">D50</text>
<text x="149.1" y="207.9">D51</text>
<text x="149.1" y="205.4">D50</text>
<text x="175.4" y="204.8" transform="rotate(-90 175.4 204.8)">SCK</text>
<text x="178" y="204.7" transform="rotate(-90 178 204.7)">RST</text>
<text x="180.5" y="205.1" transform="rotate(-90 180.5 205.1)">GND</text>
<text x="90.7" y="210.4">2</text>
<text x="90.7" y="213">3</text>
<text x="90.7" y="215.5">4</text>
<text x="120.2" y="210.4">D30</text>
<text x="120.2" y="213">D31</text>
<text x="128.8" y="211.6">D30</text>
<text x="128.8" y="214.1">D31</text>
<text x="140.5" y="214.1">D53</text>
<text x="140.5" y="211.6">D52</text>
<text x="149.1" y="213">D53</text>
<text x="149.1" y="210.4">D52</text>
<text x="170.3" y="213.5" transform="rotate(-90 170.3 213.5)">CLK</text>
<text x="172.9" y="213.5" transform="rotate(-90 172.9 213.5)">WOL</text>
<text x="175.4" y="213.5" transform="rotate(-90 175.4 213.5)">SI</text>
<text x="178" y="213.5" transform="rotate(-90 178 213.5)">CS</text>
<text x="180.5" y="213.5" transform="rotate(-90 180.5 213.5)">VCC</text>
<text x="174.3" y="220.2" transform="rotate(-90 174.3 220.2)">SI</text>
<text x="176.9" y="221.1" transform="rotate(-90 176.9 221.1)">CS</text>
<text x="80.6" y="223.1">1</text>
<text x="80.6" y="225.7">2</text>
<text x="169.2" y="222.3" transform="rotate(-90 169.2 222.3)">CLK</text>
<text x="171.8" y="223.2" transform="rotate(-90 171.8 223.2)">WOL</text>
<text x="179.4" y="222.7" transform="rotate(-90 179.4 222.7)">VCC</text>
<text x="80.6" y="228.2">3</text>
<text x="80.6" y="230.8">4</text>
</g>
</svg>
